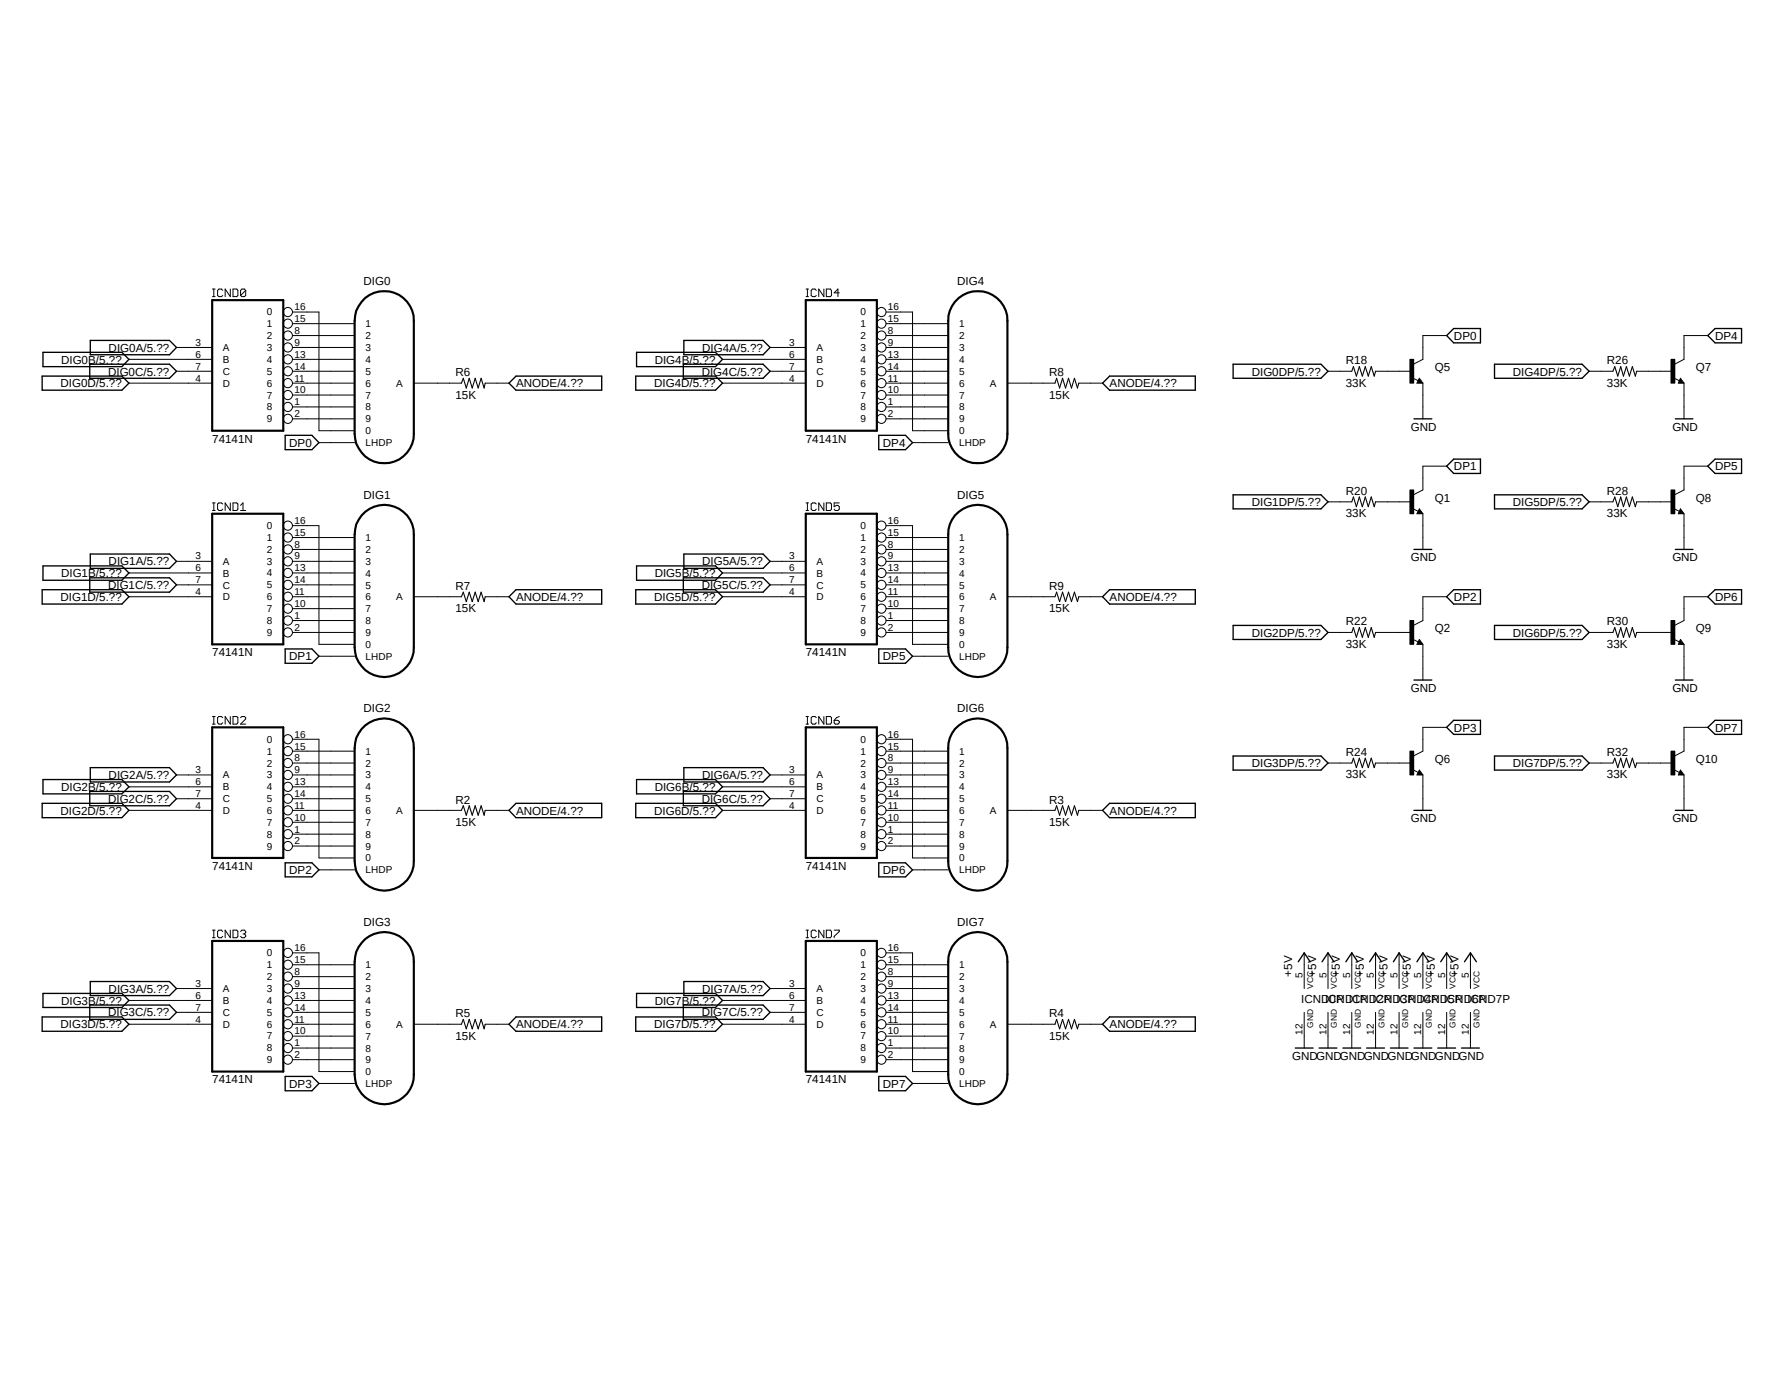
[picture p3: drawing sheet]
<svg xmlns="http://www.w3.org/2000/svg" width="279mm" height="216mm" viewBox="0 0 279 216" stroke-linecap="round" stroke-linejoin="round" font-family="sans-serif">
<path d="M6.4 42.8l266.6 130.3M273 42.8l-266.6 130.3" fill="none" stroke="#fff" stroke-width=".16"/>
<g fill="none" stroke="#000" stroke-width=".16">
<path d="M20.2 60h13M20.2 56.3h13M27.6 54.4h5.6M27.6 58.1h5.6M33.3 46.4h.4M33.3 45.3h.4M33.5 45.3v1.1M34.9 45.5l-.2-.2h-.4l-.2 .2v.8l.2 .1h.4l.2-.1M36.1 45.3v1.1l-.8-1.1v1.1M36.5 45.3h.6l.2 .2v.8l-.2 .1h-.6zM38.5 45.5v.8l-.2 .1h-.4l-.2-.1M38.5 45.5l-.2-.2h-.4l-.2 .2v.8"/>
<path d="M38.5 45.5l-.8 .8M45.8 60h9.7M45.8 54.4h9.7M45.8 56.3h9.7M45.8 58.1h9.7M45.8 52.5h9.7M45.8 50.7h9.7M45.8 48.9h4.2v18.5h5.5M64.8 60h7.5M76 60h3.7M113.2 60h13M113.2 56.3h13"/>
<path d="M120.6 54.4h5.6M120.6 58.1h5.6M126.2 46.4h.4M126.2 45.3h.4M126.4 45.3v1.1M127.8 45.5l-.2-.2h-.3l-.3 .2v.8l.3 .1h.3l.2-.1M129 45.3v1.1l-.8-1.1v1.1M129.4 45.3h.6l.2 .2v.8l-.2 .1h-.6zM131.4 45.8h-.8l.6-.5v1.1M138.8 60h9.7M138.8 54.4h9.7M138.8 56.3h9.7"/>
<path d="M138.8 58.1h9.7M138.8 52.5h9.7M138.8 50.7h9.7M138.8 48.9h4.1v18.5h5.6M157.8 60h7.4M169 60h3.7M208 58.1h3.7M215.4 58.1h5.6M220.8 56.3h.6v3.7h-.6zM221.2 59.2l.9 .4M222.3 59.2l.5 .8h-.9zM222.8 60v5.6"/>
<path d="M226.6 52.5h-3.8v3.8l-1.4 .7M248.9 58.1h3.7M256.3 58.1h5.6M261.7 56.3h.6v3.7h-.6zM262.1 59.2l.9 .4M263.2 59.2l.5 .8h-.9zM263.7 60v5.6M267.5 52.5h-3.8v3.8l-1.4 .7M33.3 79.9h.4M33.3 78.7h.4M33.5 78.7v1.2M34.9 78.9l-.2-.2h-.4l-.2 .2v.8l.2 .2h.4l.2-.2"/>
<path d="M36.1 78.7v1.2l-.8-1.2v1.2M36.5 78.7h.6l.2 .2v.8l-.2 .2h-.6zM37.7 79.9h.8M37.7 79.1l.4-.4v1.2M45.8 63.7h9.7M45.8 65.6h9.7M45.8 61.8h9.7M50 69.3h5.5M126.2 79.9h.4M126.2 78.7h.4M126.4 78.7v1.2M127.8 78.9l-.2-.2h-.3l-.3 .2v.8l.3 .2h.3l.2-.2"/>
<path d="M129 78.7v1.2l-.8-1.2v1.2M129.4 78.7h.6l.2 .2v.8l-.2 .2h-.6zM131.4 78.7h-.8v.6l.4-.2h.2l.2 .2v.4l-.2 .2h-.4l-.2-.2M138.8 63.7h9.7M138.8 65.6h9.7M138.8 61.8h9.7M142.9 69.3h5.6M208 78.6h3.7M215.4 78.6h5.6M220.8 76.7h.6v3.7h-.6zM221.2 79.6l.9 .5M222.3 79.7l.5 .7h-.9z"/>
<path d="M226.6 73h-3.8v3.7l-1.4 .8M248.9 78.6h3.7M256.3 78.6h5.6M261.7 76.7h.6v3.7h-.6zM262.1 79.6l.9 .5M263.2 79.7l.5 .7h-.9zM267.5 73h-3.8v3.7l-1.4 .8M20.2 93.4h13M20.2 89.7h13M27.6 87.9h5.6M27.6 91.6h5.6M45.8 93.4h9.7"/>
<path d="M45.8 97.2h9.7M45.8 99h9.7M45.8 87.9h9.7M45.8 89.7h9.7M45.8 91.6h9.7M45.8 86h9.7M45.8 95.3h9.7M45.8 84.2h9.7M45.8 82.3h4.2v18.6h5.5M64.8 93.4h7.5M76 93.4h3.7M113.2 93.4h13"/>
<path d="M113.2 89.7h13M120.6 87.9h5.6M120.6 91.6h5.6M138.8 93.4h9.7M138.8 97.2h9.7M138.8 99h9.7M138.8 87.9h9.7M138.8 89.7h9.7M138.8 91.6h9.7M138.8 86h9.7M138.8 95.3h9.7M138.8 84.2h9.7"/>
<path d="M138.8 82.3h4.1v18.6h5.6M157.8 93.4h7.4M169 93.4h3.7M208 99h3.7M215.4 99h5.6M220.8 97.2h.6v3.7h-.6zM222.8 80.4v5.6M226.6 93.4h-3.8v3.8l-1.4 .7M248.9 99h3.7M256.3 99h5.6M261.7 97.2h.6v3.7h-.6zM263.7 80.4v5.6"/>
<path d="M267.5 93.4h-3.8v3.8l-1.4 .7M33.3 113.4h.4M33.3 112.2h.4M33.5 112.2v1.2M34.9 112.4l-.2-.2h-.4l-.2 .2v.8l.2 .2h.4l.2-.2M36.1 112.2v1.2l-.8-1.2v1.2M36.5 112.2h.6l.2 .2v.8l-.2 .2h-.6zM37.7 112.4l.2-.2h.4l.2 .2v.2l-.8 .8h.8M45.8 119.5h9.7M45.8 117.6h9.7M45.8 115.7h4.2v18.6h5.5M50 102.7h5.5"/>
<path d="M126.2 113.4h.4M126.2 112.2h.4M126.4 112.2v1.2M127.8 112.4l-.2-.2h-.3l-.3 .2v.8l.3 .2h.3l.2-.2M129 112.2v1.2l-.8-1.2v1.2M129.4 112.2h.6l.2 .2v.8l-.2 .2h-.6zM130.6 112.8h.6l.2 .1v.3l-.2 .2h-.4l-.2-.2zM131.4 112.2l-.4 .2-.4 .4M138.8 119.5h9.7M138.8 117.6h9.7M138.8 115.7h4.1v18.6h5.6M142.9 102.7h5.6"/>
<path d="M208 119.5h3.7M215.4 119.5h5.6M220.8 117.6h.6v3.7h-.6zM221.2 100.1l.9 .4M222.3 100.1l.5 .8h-.9zM222.8 100.9v5.6M226.6 113.9h-3.8v3.7l-1.4 .8M248.9 119.5h3.7M256.3 119.5h5.6M261.7 117.6h.6v3.7h-.6zM262.1 100.1l.9 .4M263.2 100.1l.5 .8h-.9z"/>
<path d="M263.7 100.9v5.6M267.5 113.9h-3.8v3.7l-1.4 .8M20.2 126.9h13M20.2 123.2h13M27.6 121.3h5.6M27.6 125.1h5.6M45.8 126.9h9.7M45.8 130.6h9.7M45.8 132.5h9.7M45.8 121.3h9.7M45.8 123.2h9.7M45.8 125.1h9.7"/>
<path d="M45.8 128.7h9.7M50 136.2h5.5M64.8 126.9h7.5M76 126.9h3.7M113.2 126.9h13M113.2 123.2h13M120.6 121.3h5.6M120.6 125.1h5.6M138.8 126.9h9.7M138.8 130.6h9.7M138.8 132.5h9.7M138.8 121.3h9.7"/>
<path d="M138.8 123.2h9.7M138.8 125.1h9.7M138.8 128.7h9.7M142.9 136.2h5.6M157.8 126.9h7.4M169 126.9h3.7M221.2 120.5l.9 .4M222.3 120.6l.5 .7h-.9zM222.8 121.3v5.6M262.1 120.5l.9 .4M263.2 120.6l.5 .7h-.9zM263.7 121.3v5.6"/>
<path d="M20.2 156.6h13M27.6 154.8h5.6M27.6 158.5h5.6M33.3 146.8h.4M33.3 145.6h.4M33.5 145.6v1.2M34.9 145.8l-.2-.2h-.4l-.2 .2v.8l.2 .2h.4l.2-.2M36.1 145.6v1.2l-.8-1.2v1.2M36.5 145.6h.6l.2 .2v.8l-.2 .2h-.6zM37.7 145.8l.2-.2h.4l.2 .2v.2l-.2 .2M38.1 146.2h.2M38.3 146.2l.2 .2v.2l-.2 .2h-.4l-.2-.2"/>
<path d="M45.8 154.8h9.7M45.8 156.6h9.7M45.8 158.5h9.7M45.8 152.9h9.7M45.8 151h9.7M45.8 149.2h4.2v18.6h5.5M113.2 156.6h13M120.6 154.8h5.6M120.6 158.5h5.6M126.2 146.8h.4M126.2 145.6h.4M126.4 145.6v1.2"/>
<path d="M127.8 145.8l-.2-.2h-.3l-.3 .2v.8l.3 .2h.3l.2-.2M129 145.6v1.2l-.8-1.2v1.2M129.4 145.6h.6l.2 .2v.8l-.2 .2h-.6zM130.6 145.6h.8v.2l-.8 .8v.2M138.8 154.8h9.7M138.8 156.6h9.7M138.8 158.5h9.7M138.8 152.9h9.7M138.8 151h9.7M138.8 149.2h4.1v18.6h5.6M204.3 149.2v5.6M204.3 158.5v5.6"/>
<path d="M208 149.2v5.6M208 158.5v5.6M211.7 149.2v5.6M211.7 158.5v5.6M215.4 149.2v5.6M215.4 158.5v5.6M219.1 149.2v5.6M219.1 158.5v5.6M222.8 149.2v5.6M222.8 158.5v5.6M226.6 149.2v5.6M226.6 158.5v5.6"/>
<path d="M230.3 149.2v5.6M230.3 158.5v5.6M20.2 160.4h13M45.8 160.4h9.7M45.8 164.1h9.7M45.8 165.9h9.7M45.8 162.2h9.7M50 169.6h5.5M64.8 160.4h7.5M76 160.4h3.7M113.2 160.4h13M138.8 160.4h9.7"/>
<path d="M138.8 164.1h9.7M138.8 165.9h9.7M138.8 162.2h9.7M142.9 169.6h5.6M157.8 160.4h7.4M169 160.4h3.7"/>
<circle cx="45.1" cy="56.3" r=".72"/>
<circle cx="45.1" cy="54.4" r=".72"/>
<circle cx="45.1" cy="60" r=".72"/>
<circle cx="45.1" cy="58.1" r=".72"/>
<circle cx="45.1" cy="48.9" r=".72"/>
<circle cx="45.1" cy="50.7" r=".72"/>
<circle cx="45.1" cy="52.5" r=".72"/>
<circle cx="138.1" cy="54.4" r=".72"/>
<circle cx="138.1" cy="58.1" r=".72"/>
<circle cx="138.1" cy="48.9" r=".72"/>
<circle cx="138.1" cy="52.5" r=".72"/>
<circle cx="138.1" cy="56.3" r=".72"/>
<circle cx="138.1" cy="50.7" r=".72"/>
<circle cx="138.1" cy="60" r=".72"/>
<circle cx="45.1" cy="61.9" r=".72"/>
<circle cx="45.1" cy="65.6" r=".72"/>
<circle cx="45.1" cy="63.7" r=".72"/>
<circle cx="138.1" cy="63.7" r=".72"/>
<circle cx="138.1" cy="65.6" r=".72"/>
<circle cx="138.1" cy="61.9" r=".72"/>
<circle cx="45.1" cy="93.4" r=".72"/>
<circle cx="45.1" cy="87.9" r=".72"/>
<circle cx="45.1" cy="95.3" r=".72"/>
<circle cx="45.1" cy="97.2" r=".72"/>
<circle cx="45.1" cy="86" r=".72"/>
<circle cx="45.1" cy="91.6" r=".72"/>
<circle cx="45.1" cy="84.2" r=".72"/>
<circle cx="45.1" cy="99" r=".72"/>
<circle cx="45.1" cy="89.7" r=".72"/>
<circle cx="45.1" cy="82.3" r=".72"/>
<circle cx="138.1" cy="97.2" r=".72"/>
<circle cx="138.1" cy="84.2" r=".72"/>
<circle cx="138.1" cy="86" r=".72"/>
<circle cx="138.1" cy="82.3" r=".72"/>
<circle cx="138.1" cy="91.6" r=".72"/>
<circle cx="138.1" cy="89.7" r=".72"/>
<circle cx="138.1" cy="99" r=".72"/>
<circle cx="138.1" cy="87.9" r=".72"/>
<circle cx="138.1" cy="93.4" r=".72"/>
<circle cx="138.1" cy="95.3" r=".72"/>
<circle cx="45.1" cy="117.6" r=".72"/>
<circle cx="45.1" cy="115.7" r=".72"/>
<circle cx="45.1" cy="119.5" r=".72"/>
<circle cx="138.1" cy="115.7" r=".72"/>
<circle cx="138.1" cy="117.6" r=".72"/>
<circle cx="138.1" cy="119.5" r=".72"/>
<circle cx="45.1" cy="123.2" r=".72"/>
<circle cx="45.1" cy="130.6" r=".72"/>
<circle cx="45.1" cy="121.3" r=".72"/>
<circle cx="45.1" cy="126.9" r=".72"/>
<circle cx="45.1" cy="125.1" r=".72"/>
<circle cx="45.1" cy="132.5" r=".72"/>
<circle cx="45.1" cy="128.7" r=".72"/>
<circle cx="138.1" cy="123.2" r=".72"/>
<circle cx="138.1" cy="128.7" r=".72"/>
<circle cx="138.1" cy="121.3" r=".72"/>
<circle cx="138.1" cy="132.5" r=".72"/>
<circle cx="138.1" cy="126.9" r=".72"/>
<circle cx="138.1" cy="125.1" r=".72"/>
<circle cx="138.1" cy="130.6" r=".72"/>
<circle cx="45.1" cy="154.8" r=".72"/>
<circle cx="45.1" cy="152.9" r=".72"/>
<circle cx="45.1" cy="149.2" r=".72"/>
<circle cx="45.1" cy="156.6" r=".72"/>
<circle cx="45.1" cy="151" r=".72"/>
<circle cx="45.1" cy="158.5" r=".72"/>
<circle cx="138.1" cy="158.5" r=".72"/>
<circle cx="138.1" cy="149.2" r=".72"/>
<circle cx="138.1" cy="154.8" r=".72"/>
<circle cx="138.1" cy="151" r=".72"/>
<circle cx="138.1" cy="152.9" r=".72"/>
<circle cx="138.1" cy="156.6" r=".72"/>
<circle cx="45.1" cy="164.1" r=".72"/>
<circle cx="45.1" cy="165.9" r=".72"/>
<circle cx="45.1" cy="162.2" r=".72"/>
<circle cx="45.1" cy="160.4" r=".72"/>
<circle cx="138.1" cy="164.1" r=".72"/>
<circle cx="138.1" cy="160.4" r=".72"/>
<circle cx="138.1" cy="165.9" r=".72"/>
<circle cx="138.1" cy="162.2" r=".72"/>
</g>
<g fill="none" stroke="#000" stroke-width=".21">
<path d="M6.6 58.9h12.5l1.1 1.1-1.1 1.1h-12.5zM6.7 55.2h12.4l1.1 1.1-1.1 1.1h-12.4zM14.1 57h12.4l1.1 1.1-1.1 1.1h-12.4zM14.1 53.3h12.4l1.1 1.1-1.1 1.1h-12.4zM79.7 60l1.1-1.1h13.4v2.2h-13.4zM99.6 58.9h12.5l1.1 1.1-1.1 1.1h-12.5zM99.7 55.2h12.4l1.1 1.1-1.1 1.1h-12.4zM107 57h12.5l1.1 1.1-1.1 1.1h-12.5zM107.1 53.3h12.4l1.1 1.1-1.1 1.1h-12.4zM173.8 58.9h13.4v2.2h-13.4l-1.1-1.1zM193.1 57h13.8l1.1 1.1-1.1 1.1h-13.8zM222.3 59.6l.1 .2h-.3l.2-.4 .4 .5h-.6"/>
<path d="M226.6 52.5l1.1-1.1h4.2v2.3h-4.2zM234.1 57h13.7l1.1 1.1-1.1 1.1h-13.7zM263.2 59.6l.1 .2h-.3l.2-.4 .4 .5h-.6M267.5 52.5l1.1-1.1h4.2v2.3h-4.2zM44.7 68.2h4.2l1.1 1.1-1.1 1.1h-4.2zM137.6 68.2h4.2l1.1 1.1-1.1 1.1h-4.2zM193.1 77.5h13.8l1.1 1.1-1.1 1.1h-13.8zM221.4 65.6h2.8M226.6 73l1.1-1.1h4.2v2.2h-4.2zM234.1 77.5h13.7l1.1 1.1-1.1 1.1h-13.7zM262.4 65.6h2.7M267.5 73l1.1-1.1h4.2v2.2h-4.2z"/>
<path d="M6.6 92.3h12.5l1.1 1.1-1.1 1.2h-12.5zM6.7 88.6h12.4l1.1 1.1-1.1 1.1h-12.4zM14.1 90.5h12.4l1.1 1.1-1.1 1.1h-12.4zM14.1 86.7h12.4l1.1 1.2-1.1 1.1h-12.4zM79.7 93.4l1.1-1.1h13.4v2.3h-13.4zM99.6 92.3h12.5l1.1 1.1-1.1 1.2h-12.5zM99.7 88.6h12.4l1.1 1.1-1.1 1.1h-12.4zM107 90.5h12.5l1.1 1.1-1.1 1.1h-12.5zM107.1 86.7h12.4l1.1 1.2-1.1 1.1h-12.4zM173.8 92.3h13.4v2.3h-13.4l-1.1-1.2zM193.1 97.9h13.8l1.1 1.1-1.1 1.1h-13.8zM221.4 86h2.8"/>
<path d="M222.3 80.1l.1 .2h-.3l.2-.4 .4 .4h-.6M227.7 92.3h4.2v2.3h-4.2l-1.1-1.2zM234.1 97.9h13.7l1.1 1.1-1.1 1.1h-13.7zM262.4 86h2.7M263.2 80.1l.1 .2h-.3l.2-.4 .4 .4h-.6M267.5 93.4l1.1-1.1h4.2v2.3h-4.2zM44.7 101.6h4.2l1.1 1.1-1.1 1.1h-4.2zM137.6 101.6h4.2l1.1 1.1-1.1 1.1h-4.2zM193.1 118.4h13.8l1.1 1.1-1.1 1.1h-13.8zM221.4 106.5h2.8M222.3 100.5l.1 .2h-.3l.2-.4 .4 .5h-.6M226.6 113.9l1.1-1.1h4.2v2.2h-4.2z"/>
<path d="M234.1 118.4h13.7l1.1 1.1-1.1 1.1h-13.7zM262.4 106.5h2.7M263.2 100.5l.1 .2h-.3l.2-.4 .4 .5h-.6M267.5 113.9l1.1-1.1h4.2v2.2h-4.2zM6.6 125.8h12.5l1.1 1.1-1.1 1.1h-12.5zM6.7 122h12.4l1.1 1.2-1.1 1.1h-12.4zM14.1 123.9h12.4l1.1 1.2-1.1 1.1h-12.4zM14.1 120.2h12.4l1.1 1.1-1.1 1.1h-12.4zM44.7 135.1h4.2l1.1 1.1-1.1 1.1h-4.2zM79.7 126.9l1.1-1.1h13.4v2.2h-13.4zM99.6 125.8h12.5l1.1 1.1-1.1 1.1h-12.5zM99.7 122h12.4l1.1 1.2-1.1 1.1h-12.4z"/>
<path d="M107 123.9h12.5l1.1 1.2-1.1 1.1h-12.5zM107.1 120.2h12.4l1.1 1.1-1.1 1.1h-12.4zM137.6 135.1h4.2l1.1 1.1-1.1 1.1h-4.2zM173.8 125.8h13.4v2.2h-13.4l-1.1-1.1zM221.4 126.9h2.8M222.3 120.9l.1 .2h-.3l.2-.3 .4 .4h-.6M262.4 126.9h2.7M263.2 120.9l.1 .2h-.3l.2-.3 .4 .4h-.6M6.6 159.2h12.5l1.1 1.2-1.1 1.1h-12.5zM6.7 155.5h12.4l1.1 1.1-1.1 1.1h-12.4zM14.1 157.4h12.4l1.1 1.1-1.1 1.1h-12.4zM14.1 153.7h12.4l1.1 1.1-1.1 1.1h-12.4z"/>
<path d="M80.8 159.2h13.4v2.3h-13.4l-1.1-1.1zM99.6 159.2h12.5l1.1 1.2-1.1 1.1h-12.5zM99.7 155.5h12.4l1.1 1.1-1.1 1.1h-12.4zM107 157.4h12.5l1.1 1.1-1.1 1.1h-12.5zM107.1 153.7h12.4l1.1 1.1-1.1 1.1h-12.4zM173.8 159.2h13.4v2.3h-13.4l-1.1-1.1zM203.3 150.6l1-1.4 .9 1.4M207.1 150.6l.9-1.4 .9 1.4M210.8 150.6l.9-1.4 .9 1.4M214.5 150.6l.9-1.4 1 1.4M218.2 150.6l.9-1.4 .9 1.4M221.9 150.6l.9-1.4 1 1.4"/>
<path d="M225.6 150.6l1-1.4 .9 1.4M229.4 150.6l.9-1.4 .9 1.4M44.7 168.5h4.2l1.1 1.1-1.1 1.2h-4.2zM137.6 168.5h4.2l1.1 1.1-1.1 1.2h-4.2zM202.9 164.1h2.8M206.6 164.1h2.8M210.3 164.1h2.8M214 164.1h2.8M217.8 164.1h2.7M221.4 164.1h2.8M225.2 164.1h2.8M228.9 164.1h2.8"/>
</g>
<g fill="none" stroke="#000" stroke-width=".17">
<path d="M72.3 60l.3-.8 .4 1.5 .5-1.5 .5 1.5 .4-1.5 .5 1.5 .5-1.5 .4 1.5 .2-.7M165.2 60l.3-.8 .4 1.5 .5-1.5 .5 1.5 .4-1.5 .5 1.5 .5-1.5 .4 1.5 .3-.7M211.7 58.1l.3-.7 .4 1.5 .5-1.5 .5 1.5 .4-1.5 .5 1.5 .5-1.5 .4 1.5 .2-.8M252.6 58.1l.3-.7 .5 1.5 .4-1.5 .5 1.5 .4-1.5 .5 1.5 .5-1.5 .4 1.5 .2-.8M211.7 78.6l.3-.8 .4 1.5 .5-1.5 .5 1.5 .4-1.5 .5 1.5 .5-1.5 .4 1.5 .2-.7M252.6 78.6l.3-.8 .5 1.5 .4-1.5 .5 1.5 .4-1.5 .5 1.5 .5-1.5 .4 1.5 .2-.7M72.3 93.4l.3-.7 .4 1.5 .5-1.5 .5 1.5 .4-1.5 .5 1.5 .5-1.5 .4 1.5 .2-.8M165.2 93.4l.3-.7 .4 1.5 .5-1.5 .5 1.5 .4-1.5 .5 1.5 .5-1.5 .4 1.5 .3-.8M211.7 99l.3-.7 .4 1.5 .5-1.5 .5 1.5 .4-1.5 .5 1.5 .5-1.5 .4 1.5 .2-.8M252.6 99l.3-.7 .5 1.5 .4-1.5 .5 1.5 .4-1.5 .5 1.5 .5-1.5 .4 1.5 .2-.8M211.7 119.5l.3-.8 .4 1.5 .5-1.5 .5 1.5 .4-1.5 .5 1.5 .5-1.5 .4 1.5 .2-.7M252.6 119.5l.3-.8 .5 1.5 .4-1.5 .5 1.5 .4-1.5 .5 1.5 .5-1.5 .4 1.5 .2-.7"/>
<path d="M72.3 126.9l.3-.7 .4 1.4 .5-1.4 .5 1.4 .4-1.4 .5 1.4 .5-1.4 .4 1.4 .2-.7M165.2 126.9l.3-.7 .4 1.4 .5-1.4 .5 1.4 .4-1.4 .5 1.4 .5-1.4 .4 1.4 .3-.7M72.3 160.4l.3-.8 .4 1.5 .5-1.5 .5 1.5 .4-1.5 .5 1.5 .5-1.5 .4 1.5 .2-.7M165.2 160.4l.3-.8 .4 1.5 .5-1.5 .5 1.5 .4-1.5 .5 1.5 .5-1.5 .4 1.5 .3-.7"/>
</g>
<g fill="none" stroke="#000" stroke-width=".34">
<path d="M33.2 47h11.2v20.4h-11.2zM57.2 46.7a4.6 4.6 0 0 1 5-.7 4.6 4.6 0 0 1 2.6 4.2v17.7a4.6 4.6 0 0 1-4.6 4.6 4.6 4.6 0 0 1-4.7-4.6v-17.7a4.5 4.5 0 0 1 1.7-3.5zM126.2 47h11.1v20.4h-11.1zM149.6 47.2a4.6 4.6 0 0 1 5.1-1.4 4.6 4.6 0 0 1 3.1 4.4v17.7a4.6 4.6 0 0 1-4.7 4.6 4.6 4.6 0 0 1-4.6-4.6v-17.7a4.5 4.5 0 0 1 1.1-3zM33.2 80.4h11.2v20.5h-11.2zM56.6 80.7a4.6 4.6 0 0 1 5.2-1.4 4.6 4.6 0 0 1 3 4.4v17.6a4.6 4.6 0 0 1-4.6 4.7 4.6 4.6 0 0 1-4.7-4.7v-17.6a4.2 4.2 0 0 1 1.1-3zM126.2 80.4h11.1v20.5h-11.1zM149.6 80.7a4.7 4.7 0 0 1 5.1-1.4 4.7 4.7 0 0 1 3.1 4.4v17.6a4.6 4.6 0 0 1-4.7 4.7 4.6 4.6 0 0 1-4.6-4.7v-17.6a4.5 4.5 0 0 1 1.1-3zM33.2 113.9h11.2v20.4h-11.2zM56.6 114.1a4.6 4.6 0 0 1 5.2-1.3 4.6 4.6 0 0 1 3 4.3v17.7a4.6 4.6 0 0 1-4.6 4.6 4.6 4.6 0 0 1-4.7-4.6v-17.7a4.2 4.2 0 0 1 1.1-3zM126.2 113.9h11.1v20.4h-11.1zM149.6 114.1a4.7 4.7 0 0 1 5.1-1.3 4.7 4.7 0 0 1 3.1 4.3v17.7a4.6 4.6 0 0 1-4.7 4.6 4.6 4.6 0 0 1-4.6-4.6v-17.7a4.5 4.5 0 0 1 1.1-3z"/>
<path d="M33.2 147.3h11.2v20.5h-11.2zM57.2 147a4.6 4.6 0 0 1 4.9-.6 4.6 4.6 0 0 1 2.7 4.2v17.6a4.6 4.6 0 0 1-4.6 4.7 4.6 4.6 0 0 1-4.7-4.7v-17.6a4.5 4.5 0 0 1 1.7-3.6zM126.2 147.3h11.1v20.5h-11.1zM149.6 147.6a4.6 4.6 0 0 1 5.1-1.4 4.6 4.6 0 0 1 3.1 4.4v17.6a4.6 4.6 0 0 1-4.7 4.7 4.6 4.6 0 0 1-4.6-4.7v-17.6a4.4 4.4 0 0 1 1.1-3z"/>
</g>
<g fill="#000">
<path d="M220.8 56.3h.6v3.7h-.6z" fill-rule="evenodd"/>
<path d="M261.7 56.3h.6v3.7h-.6z" fill-rule="evenodd"/>
<path d="M220.8 76.7h.6v3.7h-.6z" fill-rule="evenodd"/>
<path d="M261.7 76.7h.6v3.7h-.6z" fill-rule="evenodd"/>
<path d="M220.8 97.2h.6v3.7h-.6z" fill-rule="evenodd"/>
<path d="M261.7 97.2h.6v3.7h-.6z" fill-rule="evenodd"/>
<path d="M220.8 117.6h.6v3.7h-.6z" fill-rule="evenodd"/>
<path d="M261.7 117.6h.6v3.7h-.6z" fill-rule="evenodd"/>
</g>
<g font-size="1.8">
<text x="56.9" y="44.7">DIG0</text>
<text x="149.9" y="44.7">DIG4</text>
<text x="227.7" y="53.2">DP0</text>
<text x="268.6" y="53.2">DP4</text>
<text x="9.6" y="56.9">DIG0B/5.??</text>
<text x="16.9" y="58.8">DIG0C/5.??</text>
<text x="17" y="55.1">DIG0A/5.??</text>
<text x="71.3" y="58.9">R6</text>
<text x="102.5" y="56.9">DIG4B/5.??</text>
<text x="109.9" y="58.8">DIG4C/5.??</text>
<text x="110" y="55.1">DIG4A/5.??</text>
<text x="164.3" y="58.9">R8</text>
<text x="196" y="58.8">DIG0DP/5.??</text>
<text x="210.8" y="57">R18</text>
<text x="224.7" y="58.1">Q5</text>
<text x="236.9" y="58.8">DIG4DP/5.??</text>
<text x="251.7" y="57">R26</text>
<text x="265.6" y="58.1">Q7</text>
<text x="9.5" y="60.7">DIG0D/5.??</text>
<text x="71.3" y="62.4">15K</text>
<text x="80.8" y="60.6">ANODE/4.??</text>
<text x="102.4" y="60.7">DIG4D/5.??</text>
<text x="164.3" y="62.4">15K</text>
<text x="173.8" y="60.6">ANODE/4.??</text>
<text x="210.8" y="60.5">33K</text>
<text x="251.7" y="60.5">33K</text>
<text x="33.2" y="69.3">74141N</text>
<text x="45.3" y="69.9">DP0</text>
<text x="126.2" y="69.3">74141N</text>
<text x="138.3" y="69.9">DP4</text>
<text x="221" y="67.4">GND</text>
<text x="261.9" y="67.4">GND</text>
<text x="210.8" y="77.5">R20</text>
<text x="227.7" y="73.7">DP1</text>
<text x="251.7" y="77.5">R28</text>
<text x="268.6" y="73.7">DP5</text>
<text x="56.9" y="78.1">DIG1</text>
<text x="149.9" y="78.1">DIG5</text>
<text x="196" y="79.2">DIG1DP/5.??</text>
<text x="210.8" y="81">33K</text>
<text x="224.7" y="78.6">Q1</text>
<text x="236.9" y="79.2">DIG5DP/5.??</text>
<text x="251.7" y="81">33K</text>
<text x="265.6" y="78.6">Q8</text>
<text x="17" y="88.5">DIG1A/5.??</text>
<text x="110" y="88.5">DIG5A/5.??</text>
<text x="221" y="87.9">GND</text>
<text x="261.9" y="87.9">GND</text>
<text x="9.5" y="94.1">DIG1D/5.??</text>
<text x="9.6" y="90.4">DIG1B/5.??</text>
<text x="16.9" y="92.2">DIG1C/5.??</text>
<text x="71.3" y="95.8">15K</text>
<text x="71.3" y="92.3">R7</text>
<text x="80.8" y="94.1">ANODE/4.??</text>
<text x="102.4" y="94.1">DIG5D/5.??</text>
<text x="102.5" y="90.4">DIG5B/5.??</text>
<text x="109.9" y="92.2">DIG5C/5.??</text>
<text x="164.3" y="95.8">15K</text>
<text x="164.3" y="92.3">R9</text>
<text x="173.8" y="94.1">ANODE/4.??</text>
<text x="227.7" y="94.1">DP2</text>
<text x="268.6" y="94.1">DP6</text>
<text x="196" y="99.7">DIG2DP/5.??</text>
<text x="210.8" y="101.4">33K</text>
<text x="210.8" y="97.9">R22</text>
<text x="224.7" y="99">Q2</text>
<text x="236.9" y="99.7">DIG6DP/5.??</text>
<text x="251.7" y="101.4">33K</text>
<text x="251.7" y="97.9">R30</text>
<text x="265.6" y="99">Q9</text>
<text x="33.2" y="102.7">74141N</text>
<text x="45.3" y="103.4">DP1</text>
<text x="126.2" y="102.7">74141N</text>
<text x="138.3" y="103.4">DP5</text>
<text x="56.9" y="111.5">DIG2</text>
<text x="149.9" y="111.5">DIG6</text>
<text x="221" y="108.3">GND</text>
<text x="261.9" y="108.3">GND</text>
<text x="210.8" y="118.4">R24</text>
<text x="224.7" y="119.5">Q6</text>
<text x="227.7" y="114.6">DP3</text>
<text x="251.7" y="118.4">R32</text>
<text x="265.6" y="119.5">Q10</text>
<text x="268.6" y="114.6">DP7</text>
<text x="9.6" y="123.8">DIG2B/5.??</text>
<text x="16.9" y="125.7">DIG2C/5.??</text>
<text x="17" y="122">DIG2A/5.??</text>
<text x="71.3" y="125.8">R2</text>
<text x="102.5" y="123.8">DIG6B/5.??</text>
<text x="109.9" y="125.7">DIG6C/5.??</text>
<text x="110" y="122">DIG6A/5.??</text>
<text x="164.3" y="125.8">R3</text>
<text x="196" y="120.1">DIG3DP/5.??</text>
<text x="210.8" y="121.9">33K</text>
<text x="236.9" y="120.1">DIG7DP/5.??</text>
<text x="251.7" y="121.9">33K</text>
<text x="9.5" y="127.6">DIG2D/5.??</text>
<text x="71.3" y="129.3">15K</text>
<text x="80.8" y="127.6">ANODE/4.??</text>
<text x="102.4" y="127.6">DIG6D/5.??</text>
<text x="164.3" y="129.3">15K</text>
<text x="173.8" y="127.6">ANODE/4.??</text>
<text x="221" y="128.7">GND</text>
<text x="261.9" y="128.7">GND</text>
<text x="33.2" y="136.2">74141N</text>
<text x="45.3" y="136.9">DP2</text>
<text x="126.2" y="136.2">74141N</text>
<text x="138.3" y="136.9">DP6</text>
<text x="56.9" y="145">DIG3</text>
<text x="149.9" y="145">DIG7</text>
<text x="17" y="155.4">DIG3A/5.??</text>
<text x="110" y="155.4">DIG7A/5.??</text>
<text x="202.4" y="152.9" transform="rotate(-90 202.4 152.9)">+5V</text>
<text x="206.1" y="152.9" transform="rotate(-90 206.1 152.9)">+5V</text>
<text x="209.8" y="152.9" transform="rotate(-90 209.8 152.9)">+5V</text>
<text x="213.6" y="152.9" transform="rotate(-90 213.6 152.9)">+5V</text>
<text x="217.3" y="152.9" transform="rotate(-90 217.3 152.9)">+5V</text>
<text x="221" y="152.9" transform="rotate(-90 221 152.9)">+5V</text>
<text x="224.7" y="152.9" transform="rotate(-90 224.7 152.9)">+5V</text>
<text x="228.4" y="152.9" transform="rotate(-90 228.4 152.9)">+5V</text>
<text x="9.5" y="161">DIG3D/5.??</text>
<text x="9.6" y="157.3">DIG3B/5.??</text>
<text x="16.9" y="159.1">DIG3C/5.??</text>
<text x="71.3" y="159.3">R5</text>
<text x="80.8" y="161">ANODE/4.??</text>
<text x="102.4" y="161">DIG7D/5.??</text>
<text x="102.5" y="157.3">DIG7B/5.??</text>
<text x="109.9" y="159.1">DIG7C/5.??</text>
<text x="164.3" y="159.3">R4</text>
<text x="173.8" y="161">ANODE/4.??</text>
<text x="203.8" y="157.1">ICND0P ICND2P ICND4P ICND6P</text>
<text x="207.5" y="157.1">ICND1P ICND3P ICND5P ICND7P</text>
<text x="71.3" y="162.8">15K</text>
<text x="164.3" y="162.8">15K</text>
<text x="202.4" y="165.9">GNDGNDGNDGNDGNDGNDGNDGND</text>
<text x="33.2" y="169.6">74141N</text>
<text x="45.3" y="170.3">DP3</text>
<text x="126.2" y="169.6">74141N</text>
<text x="138.3" y="170.3">DP7</text>
</g>
<g font-size="1.6">
<text x="41.8" y="53.1">2</text>
<text x="41.8" y="51.2">1</text>
<text x="41.8" y="49.4">0</text>
<text x="46.1" y="52.3">8</text>
<text x="46.1" y="50.4">15</text>
<text x="46.1" y="48.6">16</text>
<text x="57.2" y="51.3">1</text>
<text x="57.2" y="53.1">2</text>
<text x="134.7" y="53.1">2</text>
<text x="134.7" y="51.2">1</text>
<text x="134.7" y="49.4">0</text>
<text x="139.1" y="52.3">8</text>
<text x="139.1" y="50.4">15</text>
<text x="139.1" y="48.6">16</text>
<text x="150.2" y="51.3">1</text>
<text x="150.2" y="53.1">2</text>
<text x="30.6" y="54.1">3</text>
<text x="30.6" y="59.7">4</text>
<text x="30.6" y="56">6</text>
<text x="30.6" y="57.9">7</text>
<text x="34.9" y="54.9">A</text>
<text x="34.9" y="56.8">B</text>
<text x="34.9" y="58.7">C</text>
<text x="41.8" y="54.9">3</text>
<text x="41.8" y="56.8">4</text>
<text x="41.8" y="58.7">5</text>
<text x="46.1" y="54.1">9</text>
<text x="46.1" y="59.7">11</text>
<text x="46.1" y="56">13</text>
<text x="46.1" y="57.9">14</text>
<text x="57.2" y="54.9">3</text>
<text x="57.2" y="56.8">4</text>
<text x="57.2" y="58.7">5</text>
<text x="123.6" y="54.1">3</text>
<text x="123.6" y="59.7">4</text>
<text x="123.6" y="56">6</text>
<text x="123.6" y="57.9">7</text>
<text x="127.9" y="54.9">A</text>
<text x="127.9" y="56.8">B</text>
<text x="127.9" y="58.7">C</text>
<text x="134.7" y="54.9">3</text>
<text x="134.7" y="56.8">4</text>
<text x="134.7" y="58.7">5</text>
<text x="139.1" y="54.1">9</text>
<text x="139.1" y="59.7">11</text>
<text x="139.1" y="56">13</text>
<text x="139.1" y="57.9">14</text>
<text x="150.2" y="54.9">3</text>
<text x="150.2" y="56.8">4</text>
<text x="150.2" y="58.7">5</text>
<text x="34.9" y="60.5">D</text>
<text x="41.8" y="64.3">8</text>
<text x="41.8" y="62.4">7</text>
<text x="41.8" y="60.5">6</text>
<text x="46.1" y="63.5">1</text>
<text x="46.1" y="65.3">2</text>
<text x="46.1" y="61.6">10</text>
<text x="57.2" y="60.5">6</text>
<text x="57.2" y="62.4">7</text>
<text x="57.2" y="64.3">8</text>
<text x="62.1" y="60.5">A</text>
<text x="127.9" y="60.5">D</text>
<text x="134.7" y="64.3">8</text>
<text x="134.7" y="62.4">7</text>
<text x="134.7" y="60.5">6</text>
<text x="139.1" y="63.5">1</text>
<text x="139.1" y="65.3">2</text>
<text x="139.1" y="61.6">10</text>
<text x="150.2" y="60.5">6</text>
<text x="150.2" y="62.4">7</text>
<text x="150.2" y="64.3">8</text>
<text x="155" y="60.5">A</text>
<text x="41.8" y="66.1">9</text>
<text x="57.2" y="66.1">9</text>
<text x="57.2" y="68">0</text>
<text x="57.2" y="69.8">LHDP</text>
<text x="134.7" y="66.1">9</text>
<text x="150.2" y="66.1">9</text>
<text x="150.2" y="68">0</text>
<text x="150.2" y="69.8">LHDP</text>
<text x="41.8" y="82.8">0</text>
<text x="46.1" y="83.9">15</text>
<text x="46.1" y="82">16</text>
<text x="134.7" y="82.8">0</text>
<text x="139.1" y="83.9">15</text>
<text x="139.1" y="82">16</text>
<text x="30.6" y="87.6">3</text>
<text x="30.6" y="89.5">6</text>
<text x="34.9" y="88.4">A</text>
<text x="41.8" y="86.5">2</text>
<text x="41.8" y="88.4">3</text>
<text x="41.8" y="84.7">1</text>
<text x="46.1" y="85.8">8</text>
<text x="46.1" y="87.6">9</text>
<text x="46.1" y="89.5">13</text>
<text x="57.2" y="84.7">1</text>
<text x="57.2" y="86.6">2</text>
<text x="57.2" y="88.4">3</text>
<text x="123.6" y="87.6">3</text>
<text x="123.6" y="89.5">6</text>
<text x="127.9" y="88.4">A</text>
<text x="134.7" y="86.5">2</text>
<text x="134.7" y="88.4">3</text>
<text x="134.7" y="84.7">1</text>
<text x="139.1" y="85.8">8</text>
<text x="139.1" y="87.6">9</text>
<text x="139.1" y="89.5">13</text>
<text x="150.2" y="84.7">1</text>
<text x="150.2" y="86.6">2</text>
<text x="150.2" y="88.4">3</text>
<text x="30.6" y="93.2">4</text>
<text x="30.6" y="91.3">7</text>
<text x="34.9" y="94">D</text>
<text x="34.9" y="90.3">B</text>
<text x="34.9" y="92.2">C</text>
<text x="41.8" y="95.8">7</text>
<text x="41.8" y="94">6</text>
<text x="41.8" y="90.3">4</text>
<text x="41.8" y="92.1">5</text>
<text x="46.1" y="95">10</text>
<text x="46.1" y="93.2">11</text>
<text x="46.1" y="91.3">14</text>
<text x="57.2" y="90.3">4</text>
<text x="57.2" y="92.2">5</text>
<text x="57.2" y="94">6</text>
<text x="57.2" y="95.8">7</text>
<text x="62.1" y="94">A</text>
<text x="123.6" y="93.2">4</text>
<text x="123.6" y="91.3">7</text>
<text x="127.9" y="94">D</text>
<text x="127.9" y="90.3">B</text>
<text x="127.9" y="92.2">C</text>
<text x="134.7" y="95.8">7</text>
<text x="134.7" y="94">6</text>
<text x="134.7" y="90.3">4</text>
<text x="134.7" y="92.1">5</text>
<text x="139.1" y="95">10</text>
<text x="139.1" y="93.2">11</text>
<text x="139.1" y="91.3">14</text>
<text x="150.2" y="90.3">4</text>
<text x="150.2" y="92.2">5</text>
<text x="150.2" y="94">6</text>
<text x="150.2" y="95.8">7</text>
<text x="155" y="94">A</text>
<text x="41.8" y="97.7">8</text>
<text x="41.8" y="99.6">9</text>
<text x="46.1" y="96.9">1</text>
<text x="46.1" y="98.8">2</text>
<text x="57.2" y="97.7">8</text>
<text x="57.2" y="99.6">9</text>
<text x="57.2" y="101.4">0</text>
<text x="134.7" y="97.7">8</text>
<text x="134.7" y="99.6">9</text>
<text x="139.1" y="96.9">1</text>
<text x="139.1" y="98.8">2</text>
<text x="150.2" y="97.7">8</text>
<text x="150.2" y="99.6">9</text>
<text x="150.2" y="101.4">0</text>
<text x="57.2" y="103.3">LHDP</text>
<text x="150.2" y="103.3">LHDP</text>
<text x="41.8" y="118.2">1</text>
<text x="41.8" y="116.3">0</text>
<text x="46.1" y="119.2">8</text>
<text x="46.1" y="117.3">15</text>
<text x="46.1" y="115.5">16</text>
<text x="57.2" y="118.2">1</text>
<text x="134.7" y="118.2">1</text>
<text x="134.7" y="116.3">0</text>
<text x="139.1" y="119.2">8</text>
<text x="139.1" y="117.3">15</text>
<text x="139.1" y="115.5">16</text>
<text x="150.2" y="118.2">1</text>
<text x="30.6" y="121.1">3</text>
<text x="30.6" y="122.9">6</text>
<text x="30.6" y="124.8">7</text>
<text x="34.9" y="121.9">A</text>
<text x="34.9" y="123.7">B</text>
<text x="34.9" y="125.6">C</text>
<text x="41.8" y="120">2</text>
<text x="41.8" y="121.9">3</text>
<text x="41.8" y="123.7">4</text>
<text x="41.8" y="125.6">5</text>
<text x="46.1" y="121.1">9</text>
<text x="46.1" y="122.9">13</text>
<text x="46.1" y="124.8">14</text>
<text x="57.2" y="120">2</text>
<text x="57.2" y="121.9">3</text>
<text x="57.2" y="123.7">4</text>
<text x="57.2" y="125.6">5</text>
<text x="123.6" y="121.1">3</text>
<text x="123.6" y="122.9">6</text>
<text x="123.6" y="124.8">7</text>
<text x="127.9" y="121.9">A</text>
<text x="127.9" y="123.7">B</text>
<text x="127.9" y="125.6">C</text>
<text x="134.7" y="120">2</text>
<text x="134.7" y="121.9">3</text>
<text x="134.7" y="123.7">4</text>
<text x="134.7" y="125.6">5</text>
<text x="139.1" y="121.1">9</text>
<text x="139.1" y="122.9">13</text>
<text x="139.1" y="124.8">14</text>
<text x="150.2" y="120">2</text>
<text x="150.2" y="121.9">3</text>
<text x="150.2" y="123.7">4</text>
<text x="150.2" y="125.6">5</text>
<text x="30.6" y="126.6">4</text>
<text x="34.9" y="127.5">D</text>
<text x="41.8" y="131.1">8</text>
<text x="41.8" y="129.3">7</text>
<text x="41.8" y="127.4">6</text>
<text x="46.1" y="130.3">1</text>
<text x="46.1" y="128.5">10</text>
<text x="46.1" y="126.6">11</text>
<text x="57.2" y="127.5">6</text>
<text x="57.2" y="129.3">7</text>
<text x="57.2" y="131.1">8</text>
<text x="62.1" y="127.4">A</text>
<text x="123.6" y="126.6">4</text>
<text x="127.9" y="127.5">D</text>
<text x="134.7" y="131.1">8</text>
<text x="134.7" y="129.3">7</text>
<text x="134.7" y="127.4">6</text>
<text x="139.1" y="130.3">1</text>
<text x="139.1" y="128.5">10</text>
<text x="139.1" y="126.6">11</text>
<text x="150.2" y="127.5">6</text>
<text x="150.2" y="129.3">7</text>
<text x="150.2" y="131.1">8</text>
<text x="155" y="127.4">A</text>
<text x="41.8" y="133">9</text>
<text x="46.1" y="132.2">2</text>
<text x="57.2" y="133">9</text>
<text x="57.2" y="134.9">0</text>
<text x="57.2" y="136.7">LHDP</text>
<text x="134.7" y="133">9</text>
<text x="139.1" y="132.2">2</text>
<text x="150.2" y="133">9</text>
<text x="150.2" y="134.9">0</text>
<text x="150.2" y="136.7">LHDP</text>
<text x="41.8" y="149.7">0</text>
<text x="46.1" y="148.9">16</text>
<text x="134.7" y="149.7">0</text>
<text x="139.1" y="148.9">16</text>
<text x="30.6" y="154.5">3</text>
<text x="34.9" y="155.3">A</text>
<text x="41.8" y="153.5">2</text>
<text x="41.8" y="155.3">3</text>
<text x="41.8" y="151.6">1</text>
<text x="46.1" y="152.7">8</text>
<text x="46.1" y="154.5">9</text>
<text x="46.1" y="150.8">15</text>
<text x="57.2" y="151.6">1</text>
<text x="57.2" y="153.5">2</text>
<text x="57.2" y="155.3">3</text>
<text x="123.6" y="154.5">3</text>
<text x="127.9" y="155.3">A</text>
<text x="134.7" y="153.5">2</text>
<text x="134.7" y="155.3">3</text>
<text x="134.7" y="151.6">1</text>
<text x="139.1" y="152.7">8</text>
<text x="139.1" y="154.5">9</text>
<text x="139.1" y="150.8">15</text>
<text x="150.2" y="151.6">1</text>
<text x="150.2" y="153.5">2</text>
<text x="150.2" y="155.3">3</text>
<text x="204" y="153.1" transform="rotate(-90 204 153.1)">5</text>
<text x="207.7" y="153.1" transform="rotate(-90 207.7 153.1)">5</text>
<text x="211.5" y="153.1" transform="rotate(-90 211.5 153.1)">5</text>
<text x="215.2" y="153.1" transform="rotate(-90 215.2 153.1)">5</text>
<text x="218.9" y="153.1" transform="rotate(-90 218.9 153.1)">5</text>
<text x="222.6" y="153.1" transform="rotate(-90 222.6 153.1)">5</text>
<text x="226.3" y="153.1" transform="rotate(-90 226.3 153.1)">5</text>
<text x="230" y="153.1" transform="rotate(-90 230 153.1)">5</text>
<text x="30.6" y="160.1">4</text>
<text x="30.6" y="156.4">6</text>
<text x="30.6" y="158.2">7</text>
<text x="34.9" y="160.9">D</text>
<text x="34.9" y="157.2">B</text>
<text x="34.9" y="159">C</text>
<text x="41.8" y="160.9">6</text>
<text x="41.8" y="157.2">4</text>
<text x="41.8" y="159">5</text>
<text x="46.1" y="161.9">10</text>
<text x="46.1" y="160.1">11</text>
<text x="46.1" y="156.4">13</text>
<text x="46.1" y="158.2">14</text>
<text x="57.2" y="157.2">4</text>
<text x="57.2" y="159">5</text>
<text x="57.2" y="160.9">6</text>
<text x="62.1" y="160.9">A</text>
<text x="123.6" y="160.1">4</text>
<text x="123.6" y="156.4">6</text>
<text x="123.6" y="158.2">7</text>
<text x="127.9" y="160.9">D</text>
<text x="127.9" y="157.2">B</text>
<text x="127.9" y="159">C</text>
<text x="134.7" y="160.9">6</text>
<text x="134.7" y="157.2">4</text>
<text x="134.7" y="159">5</text>
<text x="139.1" y="161.9">10</text>
<text x="139.1" y="160.1">11</text>
<text x="139.1" y="156.4">13</text>
<text x="139.1" y="158.2">14</text>
<text x="150.2" y="157.2">4</text>
<text x="150.2" y="159">5</text>
<text x="150.2" y="160.9">6</text>
<text x="155" y="160.9">A</text>
<text x="204" y="162" transform="rotate(-90 204 162)">12</text>
<text x="207.7" y="162" transform="rotate(-90 207.7 162)">12</text>
<text x="211.5" y="162" transform="rotate(-90 211.5 162)">12</text>
<text x="215.2" y="162" transform="rotate(-90 215.2 162)">12</text>
<text x="218.9" y="162" transform="rotate(-90 218.9 162)">12</text>
<text x="222.6" y="162" transform="rotate(-90 222.6 162)">12</text>
<text x="226.3" y="162" transform="rotate(-90 226.3 162)">12</text>
<text x="230" y="162" transform="rotate(-90 230 162)">12</text>
<text x="41.8" y="164.6">8</text>
<text x="41.8" y="166.5">9</text>
<text x="41.8" y="162.7">7</text>
<text x="46.1" y="163.8">1</text>
<text x="46.1" y="165.7">2</text>
<text x="57.2" y="162.8">7</text>
<text x="57.2" y="164.6">8</text>
<text x="57.2" y="166.5">9</text>
<text x="134.7" y="164.6">8</text>
<text x="134.7" y="166.5">9</text>
<text x="134.7" y="162.7">7</text>
<text x="139.1" y="163.8">1</text>
<text x="139.1" y="165.7">2</text>
<text x="150.2" y="162.8">7</text>
<text x="150.2" y="164.6">8</text>
<text x="150.2" y="166.5">9</text>
<text x="57.2" y="168.4">0</text>
<text x="57.2" y="170.2">LHDP</text>
<text x="150.2" y="168.4">0</text>
<text x="150.2" y="170.2">LHDP</text>
</g>
<g font-size="1.3">
<text x="205.7" y="154.8" transform="rotate(-90 205.7 154.8)">VCC</text>
<text x="209.4" y="154.8" transform="rotate(-90 209.4 154.8)">VCC</text>
<text x="213.1" y="154.8" transform="rotate(-90 213.1 154.8)">VCC</text>
<text x="216.8" y="154.8" transform="rotate(-90 216.8 154.8)">VCC</text>
<text x="220.5" y="154.8" transform="rotate(-90 220.5 154.8)">VCC</text>
<text x="224.2" y="154.8" transform="rotate(-90 224.2 154.8)">VCC</text>
<text x="228" y="154.8" transform="rotate(-90 228 154.8)">VCC</text>
<text x="231.7" y="154.8" transform="rotate(-90 231.7 154.8)">VCC</text>
<text x="205.7" y="160.9" transform="rotate(-90 205.7 160.9)">GND</text>
<text x="209.4" y="160.9" transform="rotate(-90 209.4 160.9)">GND</text>
<text x="213.1" y="160.9" transform="rotate(-90 213.1 160.9)">GND</text>
<text x="216.8" y="160.9" transform="rotate(-90 216.8 160.9)">GND</text>
<text x="220.5" y="160.9" transform="rotate(-90 220.5 160.9)">GND</text>
<text x="224.2" y="160.9" transform="rotate(-90 224.2 160.9)">GND</text>
<text x="228" y="160.9" transform="rotate(-90 228 160.9)">GND</text>
<text x="231.7" y="160.9" transform="rotate(-90 231.7 160.9)">GND</text>
</g>
</svg>
